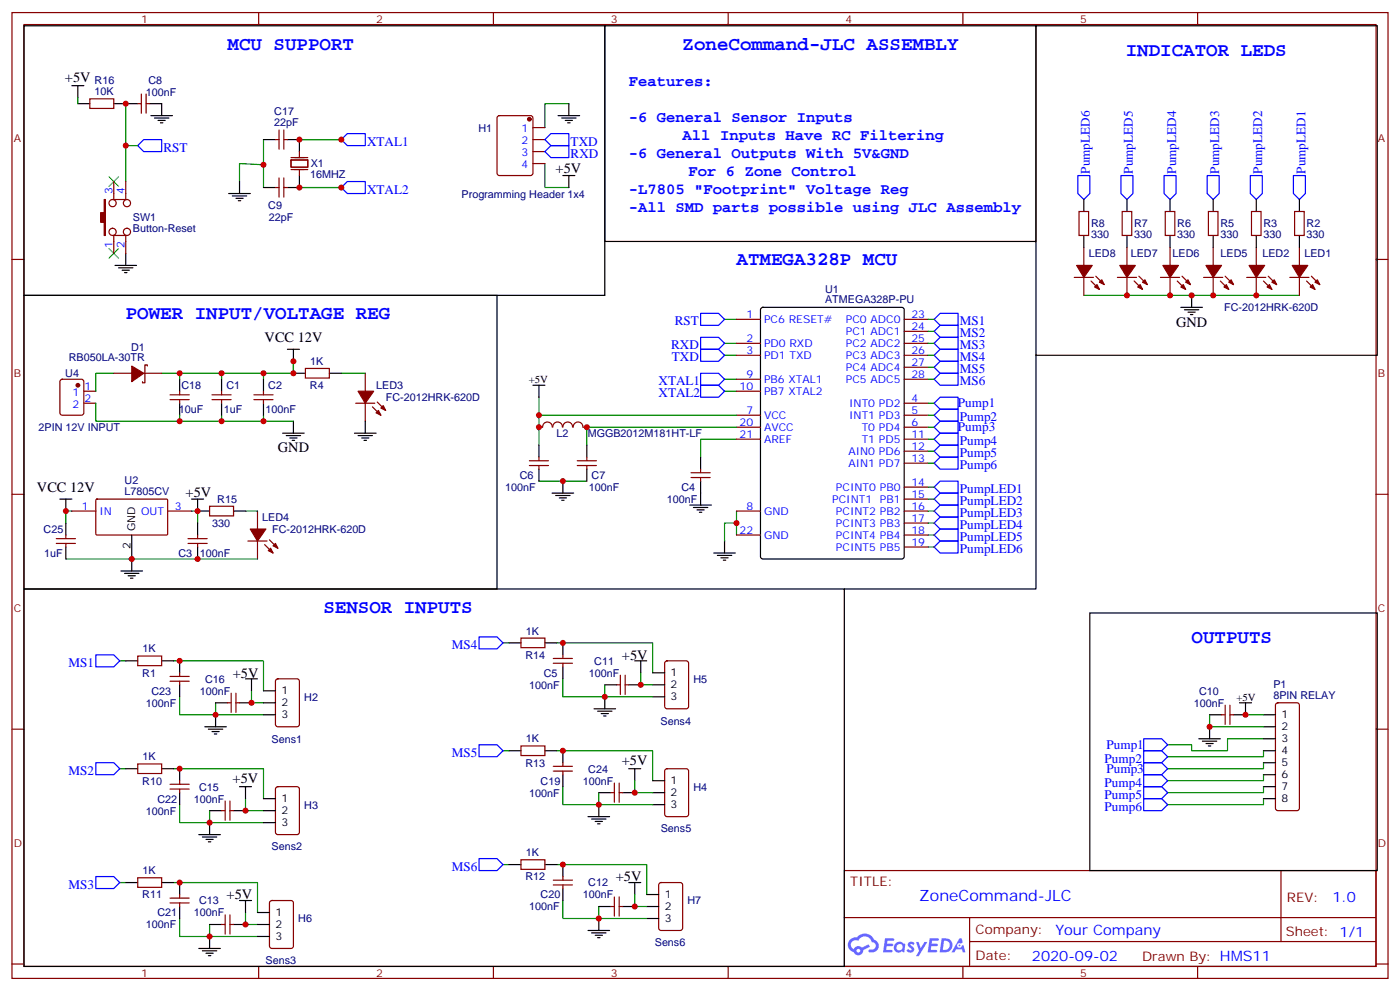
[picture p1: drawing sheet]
<svg xmlns="http://www.w3.org/2000/svg" width="412mm" height="292mm" viewBox="0 0 412 292" stroke-linecap="round" stroke-linejoin="round" font-family="sans-serif">
<g fill="none" stroke="#870000" stroke-width=".35">
<path d="M3.5 3.7h405.4v284.3h-405.4zM7.1 7.2h398.2v277.3h-398.2zM76.2 3.7v3.5M145.3 3.7v3.5M214.5 3.7v3.5M283.6 3.7v3.5M352.8 3.7v3.5M3.5 76.4h3.6M405.3 76.4h3.6M3.5 145.5h3.6M405.3 145.5h3.6M3.5 214.7h3.6"/>
<path d="M405.3 214.7h3.6M248.7 256.3h156.6v28.2h-156.6zM377.3 256.3v20.9M248.7 270.1h156.5M285.6 277.2h119.6M285.6 270.1v14.2M3.5 283.8h3.6M76.2 284.5v3.5M145.3 284.5v3.5M214.5 284.5v3.5M283.6 284.5v3.5M352.8 284.5v3.5"/>
<path d="M405.3 283.8h3.6"/>
</g>
<g fill="#5487ff">
<path d="M267.7 277.5a1.22 1.22 0 0 1 1.7 .2l-.4 .6a.47 .47 0 0 0-.3-.4 .47 .47 0 0 0-.5 .2l.1 .2a1.14 1.14 0 0 1 .8 1.8 1.14 1.14 0 0 1-1.9 0l-.2-.2 .5-.6 .7 .5a.29 .29 0 0 0 .3-.3 .29 .29 0 0 0-.2-.3 1.04 1.04 0 0 1-.6-1.7z"/>
<path d="M260.7 276.2h2.4l.3 .2-.2 .5-1.8 .1-.1 .8h1.5l.3 .4-.3 .4h-1.6l-.2 1.1h1.7l.2 .3-.2 .3-2.6 .1z"/>
<path d="M273.8 276.2h2.4l.3 .2-.1 .5-1.8 .1-.2 .8h1.6l.3 .4-.4 .4-1.6-.1-.1 1.1 1.7 .1 .2 .3-.2 .3-2.6 .1z"/>
<path d="M282.6 276.2h.7l.3 1.3-.6 .3a.69 .69 0 0 0-1 .3 .69 .69 0 0 0 .4 .9 .69 .69 0 0 0 .9-.6l.5-.2 .6 2.2h-.8l-.2-.9h-1.8l-.5 .9h-.8z"/>
<path d="M269.8 277.3h.8l.6 1.8 1.1-1.8h.9l-2.6 4.2h-.8l.9-1.5z"/>
<path d="M277.4 276.2l-.6 4.2h1.3a2.11 2.11 0 0 0 2.5-2.1 2.11 2.11 0 0 0-2.5-2.1zM278.1 277a1.39 1.39 0 0 1 1.7 1.4 1.39 1.39 0 0 1-1.8 1.2h-.3z"/>
<path d="M263.7 277.8a1.54 1.54 0 0 0-.1 2.2 1.54 1.54 0 0 0 2.2 .1l.6 .3 .3-2.3-.2-.3h-.4a1.49 1.49 0 0 0-2.4 0zM264 278.8a.94 .94 0 0 1 1.8 0 .94 .94 0 0 1-1.8 0z"/>
<path d="M250.4 276.6a2.18 2.18 0 0 0 1.1 3.7 1.44 1.44 0 0 0 1.6 .9 1.44 1.44 0 0 0 1.2-1.4l2-1.1-.5-.7-1.9 1a1.47 1.47 0 0 0-2.4 .4 1.39 1.39 0 0 1-.7-1.9 1.39 1.39 0 0 1 2-.5 2.12 2.12 0 0 1 2.2-1.3 2.12 2.12 0 0 1 1.9 1.7 1.14 1.14 0 0 1 1.1 1.4 1.14 1.14 0 0 1-1.7 .7 .43 .43 0 0 0-.5 .4 .43 .43 0 0 0 .4 .5 1.98 1.98 0 0 0 2.5-1.2 1.98 1.98 0 0 0-1.2-2.6 3.1 3.1 0 0 0-5.3-.6l-.9 .1zM252.3 279.9a.55 .55 0 0 1 1.1 0 .55 .55 0 0 1-1.1 0z"/>
<circle cx="282.6" cy="278.3" r=".26"/>
</g>
<g fill="none" stroke="#000" stroke-width=".35">
<path d="M7.1 7.6h171.1v79.4h-171.1zM178.2 7.6h127v63.5h-127zM305.2 7.6h100.5v97h-100.5zM21.2 25.2h3.5M22.9 25.2v3.6M22.9 30.5h3.6M33.5 30.5h7.1M44.1 30.5h3.5v3.5M44.4 34h6.4M45.5 34.7h4.2M46.6 35.5h2.1M47.3 36.2h.7"/>
<path d="M164.4 34h6.3M165.5 34.7h4.2M166.5 35.5h2.1M167.2 36.2h.7M167.6 30.5v3.5M67.4 57h6.3M68.4 57.7h4.3M69.5 58.4h2.1M70.2 59.1h.7M70.6 53.4v3.6M77.6 41.1h3.5M77.6 55.2h3.5"/>
<path d="M84.7 41.1h3.5v3.5M88.2 51.7v3.5h-3.5M165.8 51.7h3.5M167.6 51.7v3.5M319.3 58.7v3.6M332 58.7v3.6M344.7 58.7v3.6M357.4 58.7v3.6M370.1 58.7v3.6M382.8 58.7v3.6M33.9 78.1h6.3M34.9 78.8h4.3"/>
<path d="M36 79.6h2.1M37 74.6v3.5M319.3 69.3v3.5M332 69.3v3.5M344.7 69.3v3.5M357.4 69.3v3.5M370.1 69.3v3.5M382.8 69.3v3.5M7.1 87h139.3v86.4h-139.3zM36.7 80.3h.7M224.2 90.7l.5-.2h40.9l.7 .4v73l-.4 .6-41.2 .1-.6-.5-.1-72.9zM347.8 90.5h6.4"/>
<path d="M348.9 91.2h4.2M350 91.9h2.1M350.7 92.6h.7M351 87v3.5M52.9 111.7v3.5M52.9 118.7v3.5M65.3 111.7v3.5M65.3 118.7v3.5M77.6 111.7v3.5M77.6 118.7v3.5M84.7 102.8h3.5M86.4 102.8v3.6"/>
<path d="M86.4 109.9h3.6M97 109.9h3.5M157 113.4h3.5M158.7 113.4v3.5M305.2 104.6v68.8h-56.5M83.3 127.5h6.3M84.3 128.2h4.2M85.4 128.9h2.1M86.1 129.6h.7M86.4 124v3.5M104.4 127.5h6.4M105.5 128.2h4.2"/>
<path d="M106.5 128.9h2.2M107.2 129.6h.7M107.6 124v3.5M158.7 131.1v3.5M158.7 138.1v3.5M172.9 131.1v3.5M172.9 138.1v3.5M206.4 134.6v3.5M17.6 146.9h3.6M19.4 146.9v3.6M19.4 154v3.5M38.8 157.5v10.6"/>
<path d="M56.4 146.9h3.6M58.2 146.9v3.6h3.5M58.2 154v3.5M68.8 150.5h3.5M162.6 145.2h6.4M163.7 145.9h4.2M164.7 146.6h2.2M165.5 147.3h.7M165.8 141.6v3.6M203.2 148.7h6.3M204.3 149.4h4.2M205.3 150.1h2.1"/>
<path d="M206 150.8h.7M206.4 141.6v7.1M213.4 159.3v3.5M7.1 173.4h241.6v111.1h-241.6zM19.4 161v3.6M35.6 168.1h6.4M36.7 168.8h4.2M37.7 169.5h2.2M38.5 170.2h.7M58.2 161v3.6M210.3 162.8h6.3M211.3 163.5h4.2"/>
<path d="M212.4 164.2h2.1M213.1 164.9h.7M37 194.6h3.6M47.6 194.6h3.6M52.9 194.6v3.5M72.3 199.8h3.5M74.1 199.8v3.6M149.9 189.3h3.6M160.5 189.3h3.5M165.8 189.3v3.5M165.8 196.3v3.5M187 194.6h3.5"/>
<path d="M188.7 194.6v3.5M192.3 198.1h3.5M321 180.4h84.7v75.9h-84.7zM52.9 201.6v3.5M60.3 214h6.4M61.4 214.7h4.2M62.4 215.4h2.2M63.1 216.1h.8M63.5 206.9h3.5M63.5 210.4v3.6M70.6 206.9h3.5M77.6 210.4h3.5"/>
<path d="M77.6 206.9h3.5M77.6 203.4h3.5M175 208.7h6.3M176 209.4h4.3M177.1 210.1h2.1M177.8 210.8h.7M178.2 201.6h3.5M178.2 205.1v3.6M185.2 201.6h3.5M192.3 205.1h3.5M192.3 201.6h3.5M353.1 217.5h6.4"/>
<path d="M354.2 218.2h4.2M355.2 218.9h2.2M356 219.6h.7M356.3 210.4h3.5M356.3 214v3.5M365.1 206.9h3.6M366.9 206.9v3.5h-3.5M372.2 210.4h3.5M372.2 214h3.5M372.2 217.5h3.5M37 226.3h3.6M47.6 226.3h3.6"/>
<path d="M52.9 226.3v3.5M52.9 233.4v3.5M61.7 238.7h3.6M68.8 238.7h3.5M70.6 231.6h3.5M72.3 231.6v3.5M77.6 235.1h3.5M77.6 238.7h3.5M149.9 221h3.6M160.5 221h3.5M165.8 221v3.5M165.8 228.1v3.5"/>
<path d="M176.4 236.9v3.5M176.4 233.4h3.5M183.4 233.4h3.6M185.2 226.3h3.5M187 226.3v3.5M192.3 236.9h3.5M192.3 229.8h3.5M192.3 233.4h3.5M372.2 221h3.5M372.2 224.5h3.5M372.2 228.1h3.5M372.2 231.6h3.5"/>
<path d="M372.2 235.1h3.5M37 259.8h3.6M47.6 259.8h3.6M52.9 259.8v3.5M58.6 245.7h6.3M59.6 246.4h4.3M60.7 247.1h2.1M61.4 247.8h.7M61.7 242.2v3.5M77.6 242.2h3.5M149.9 254.5h3.6M160.5 254.5h3.5"/>
<path d="M165.8 254.5v3.6M173.2 240.4h6.4M174.3 241.1h4.2M175.3 241.8h2.1M176 242.5h.7M185.2 259.8h3.5M187 259.8v3.5M52.9 266.9v3.5M58.6 279.2h6.3M59.6 279.9h4.3M61.7 275.7v3.5M61.7 272.2h3.6"/>
<path d="M68.8 272.2h3.5M70.6 265.1h3.5M72.3 265.1v3.5M75.8 275.7h3.6M75.8 268.6h3.6M75.8 272.2h3.6M165.8 261.6v3.5M173.2 273.9h6.4M174.3 274.6h4.2M175.3 275.3h2.1M176 276h.7M176.4 266.9h3.5"/>
<path d="M176.4 270.4v3.5M183.4 266.9h3.6M190.5 270.4h3.5M190.5 263.3h3.5M190.5 266.9h3.5M60.7 280.6h2.1M61.4 281.3h.7"/>
</g>
<g fill="none" stroke="#008700" stroke-width=".35">
<path d="M22.9 28.8v1.7M37 30.5v22.9M167.6 30.5h-7.1v7.1M37 42.9h3.6M77.6 48.5l-7-.3v5.2M77.6 41.1v14.1M88.2 41.1h12.3M88.2 55.2h12.3M160.5 48.2v7h7.1M213.4 94h3.6M273.4 94h1.8M273.4 97.5h1.8"/>
<path d="M319.3 87h63.5M28.2 118.7v5.3h58.2M33.5 109.9h-5.3v5.3M47.6 109.9h38.8v-3.5v3.5M52.9 109.9v1.8M65.3 109.9v1.8M77.6 109.9v1.8M100.5 109.9h7.1M158.7 116.9v14.2M213.4 101.1h3.6M213.4 104.6h3.6M213.4 111.7h3.6"/>
<path d="M213.4 115.2h3.6M273.4 101.1h1.8M273.4 104.6h1.8M273.4 111.7h1.8M273.4 108.1h1.8M273.4 118.7h1.8M52.9 122.2v1.8M65.3 122.2v1.8M77.6 122.2v1.8M158.7 122.2h58.3M217 129.3h-10.6v5.3M217 125.8h-44.1v5.3"/>
<path d="M273.4 122.2h1.8M273.4 125.8h1.8M273.4 129.3h1.8M273.4 132.8h1.8M273.4 136.3h1.8M21.2 150.5h-1.8v3.5M56.4 150.5h1.8v3.5M72.3 150.5h3.5M158.7 141.6h14.2M217 154h-3.6v5.3M217 150.5v7M273.4 150.5h1.8"/>
<path d="M273.4 143.4h1.8M273.4 146.9h1.8M273.4 154h1.8M273.4 157.5h1.8M19.4 164.6h56.4M273.4 161h1.8M35.3 194.6h1.7M51.2 194.6h26.4v8.8M148.2 189.3h1.7M164 189.3h28.3v8.8M165.8 199.8v5.3h12.4M188.7 198.1v3.5h3.6"/>
<path d="M52.9 205.1v5.3h10.6M63.5 206.9v3.5h14.1M74.1 203.4v3.5h3.5M178.2 201.6v3.5h14.1M356.3 210.4v3.6h15.9M366.9 210.4h5.3M372.2 217.5h-10.6v3.5h-10.6v-1.7h-7M35.3 226.3h1.7M51.2 226.3h26.4v8.8M52.9 236.9v5.3h8.8M61.7 238.7v3.5h15.9M72.3 235.1v3.6h5.3"/>
<path d="M148.2 221h1.7M164 221h28.3v8.8M165.8 231.6v5.3h10.6M176.4 233.4v3.5h15.9M187 229.8v3.6h5.3M372.2 231.6v1.8h-28.2M372.2 221v1.8h-28.2M372.2 224.5v1.8h-28.2M372.2 228.1v1.7h-28.2M372.2 235.1v1.8h-28.2M35.3 259.8h1.7M51.2 259.8h24.6v8.8"/>
<path d="M148.2 254.5h1.7M164 254.5h26.5v8.8M52.9 270.4v5.3h8.8M61.7 272.2v3.5h14.1M72.3 268.6v3.6h3.5M165.8 265.1v5.3h10.6M176.4 266.9v3.5h14.1M187 263.3v3.6h3.5"/>
</g>
<g fill="none" stroke="#870000" stroke-width=".35">
<path d="M26.5 29.1h7v2.8h-7zM40.6 30.5h1M41.6 27.7v5.6M43 27.7v5.6M43 30.5h1.1M82.2 38.3v5.6M83.6 38.3v5.6M146.6 34.2l.5-.2h9.2l.6 .5 .1 16.5-.5 .6-9.4 .1-.6-.5-.1-16.5zM157 37.6h3.5M33.2 58.7h4.2M33.5 53.4v5.3M37 53.4v5.3"/>
<path d="M81.1 41.1h1.1M81.1 55.2h1.1M82.2 52.4v5.6M83.6 41.1h1.1M83.6 52.4v5.6M83.6 55.2h1.1M85.7 47.1h5v2.1h-5zM85.7 49.9h5M85.7 46.4h5M88.2 44.6v1.8M88.2 49.9v1.8M157 41.1h3.5"/>
<path d="M157 44.6h3.5M157 48.2h3.5M33.2 69.3h4.2M33.5 69.3v5.3M37 69.3v5.3M317.9 62.3h2.8v7h-2.8zM319.3 72.8v5.3M330.6 62.3h2.8v7h-2.8zM332 72.8v5.3M343.3 62.3h2.8v7h-2.8zM344.7 72.8v5.3M356 62.3h2.8v7h-2.8z"/>
<path d="M357.4 72.8v5.3M368.7 62.3h2.8v7h-2.8zM370.1 72.8v5.3M381.4 62.3h2.8v7h-2.8zM382.8 72.8v5.3M217 94h7M266.3 94h7.1M266.3 97.5h7.1M316.4 81.7h5.7M319.3 81.7v5.3M321.4 82.7l2.4 2.5M322.8 81.3l2.5 2.5"/>
<path d="M329.1 81.7h5.7M332 81.7v5.3M334.1 82.7l2.4 2.5M335.5 81.3l2.5 2.5M341.8 81.7h5.7M344.7 81.7v5.3M346.8 82.7l2.4 2.5M348.2 81.3l2.5 2.5M354.5 81.7h5.7M357.4 81.7v5.3M359.5 82.7l2.4 2.5M360.9 81.3l2.5 2.5"/>
<path d="M367.2 81.7h5.7M370.1 81.7v5.3M372.2 82.7l2.4 2.5M373.6 81.3l2.5 2.5M379.9 81.7h5.7M382.8 81.7v5.3M384.9 82.7l2.4 2.5M386.3 81.3l2.5 2.5M17.9 111.9l.4-.2h5.7l.6 .4 .1 9.4-.5 .7h-5.9l-.6-.4-.1-9.4zM24.7 115.2h3.5M24.7 118.7h3.5M33.5 109.9h5.3"/>
<path d="M42.3 109.9h5.3M43.4 107.8v-.4h-.7v5.3h-.7v-.3M50.1 117.7h5.6M50.1 116.2h5.6M52.9 115.2v1M52.9 117.7v1M62.4 117.7h5.7M62.4 116.2h5.7M65.3 115.2v1M65.3 117.7v1M74.8 117.7h5.6M74.8 116.2h5.6"/>
<path d="M77.6 115.2v1M77.6 117.7v1M90 108.5h7v2.8h-7zM104.8 118.7h5.6M107.6 109.9v5.3M107.6 118.7v5.3M109.7 119.8l2.5 2.4M111.1 118.4l2.5 2.4M217 115.2h7M217 101.1h7M217 104.6h7M217 111.7h7"/>
<path d="M266.3 118.7h7.1M266.3 101.1h7.1M266.3 104.6h7.1M266.3 111.7h7.1M266.3 108.1h7.1M155.9 135.6h5.7M155.9 137.1h5.7M158.7 125.8h1.1M158.7 134.6v1M158.7 137.1v1M159.8 125.7a1.41 1.41 0 0 1 1.5-1.5 1.41 1.41 0 0 1 1.4 1.5M162.8 125.7a1.41 1.41 0 0 1 1.4-1.5 1.41 1.41 0 0 1 1.5 1.5"/>
<path d="M165.8 125.7a1.41 1.41 0 0 1 1.4-1.5 1.41 1.41 0 0 1 1.4 1.5M168.9 125.7a1.41 1.41 0 0 1 1.4-1.5 1.41 1.41 0 0 1 1.4 1.5M170 135.6h5.7M170 137.1h5.7M171.8 125.8h1.1M172.9 134.6v1M172.9 137.1v1M203.6 139.2h5.6M206.4 138.1v1.1M217 125.8h7M217 122.2h7M217 129.3h7"/>
<path d="M266.3 125.8h7.1M266.3 122.2h7.1M266.3 129.3h7.1M266.3 132.8h7.1M266.3 136.3h7.1M16.6 160h5.6M16.6 158.6h5.6M19.4 157.5v1.1M19.4 160v1M21.2 150.5h7M28.3 147.1l.3-.2 20.6 .1 .2 .3-.1 10-.3 .2h-20.6l-.2-.3zM49.4 150.5h7"/>
<path d="M55.4 160h5.6M55.4 158.6h5.6M58.2 157.5v1.1M58.2 160v1M61.7 149h7.1v2.9h-7.1zM73 159.3h5.7M75.8 150.5v5.3M75.8 159.3v5.3M79.4 158.9l2.4 2.5M203.6 140.6h5.6M206.4 140.6v1M217 150.5h7"/>
<path d="M217 157.5h7M266.3 150.5h7.1M266.3 143.4h7.1M266.3 146.9h7.1M266.3 154h7.1M266.3 157.5h7.1M78 160.3l2.4 2.5M266.3 161h7.1M40.6 193.1h7v2.9h-7zM50.1 199.1h5.6M52.9 198.1v1M153.5 187.9h7v2.8h-7z"/>
<path d="M163 193.9h5.6M163 195.3h5.6M165.8 192.8v1.1M165.8 195.3v1M182.7 198.8v5.6M184.1 198.8v5.6M196 194.8l.5-.2h5.6l.7 .4v13l-.4 .6-5.9 .1-.7-.5v-12.9zM50.1 200.6h5.6M52.9 200.6v1M67 206.9h1.1M68.1 204.1v5.6M69.5 204.1v5.6"/>
<path d="M69.5 206.9h1.1M81.4 200.1l.4-.3h5.7l.6 .5 .1 13-.5 .6-5.9 .1-.6-.5-.1-12.9zM153.5 219.6h7v2.8h-7zM181.7 201.6h1M184.1 201.6h1.1M359.8 210.4h1.1M360.9 207.6v5.7M362.3 207.6v5.7M362.3 210.4h1.1M375.9 207.1l.5-.2h5.7l.5 .2 .2 .5v30.3l-.3 .5-.4 .3h-5.7l-.5-.3-.2-.5v-30.3zM40.6 224.9h7v2.8h-7zM50.1 230.9h5.6"/>
<path d="M50.1 232.3h5.6M52.9 229.8v1.1M52.9 232.3v1.1M65.3 238.7h1M66.3 235.8v5.7M67.7 235.8v5.7M67.7 238.7h1.1M81.4 231.8l.4-.2h5.7l.6 .4 .1 13-.5 .7h-5.9l-.6-.5-.1-12.9zM163 225.6h5.6M163 227h5.6M165.8 224.5v1.1M165.8 227v1.1"/>
<path d="M179.9 233.4h1.1M181 230.5v5.7M182.4 230.5v5.7M182.4 233.4h1M196 226.5l.5-.2h5.6l.7 .4v13l-.4 .7h-5.9l-.7-.4v-13zM40.6 258.4h7v2.8h-7zM153.5 253.1h7v2.8h-7zM163 259.1h5.6M165.8 258.1v1M50.1 264.4h5.6M50.1 265.8h5.6M52.9 263.3v1.1"/>
<path d="M52.9 265.8v1.1M65.3 272.2h1M66.3 269.3v5.7M67.7 269.3v5.7M67.7 272.2h1.1M79.6 265.3l.5-.2h5.6l.7 .4v13l-.4 .7h-5.9l-.7-.4v-13zM163 260.5h5.6M165.8 260.5v1.1M179.9 266.9h1.1M181 264.1v5.6M182.4 264.1v5.6M182.4 266.9h1"/>
<path d="M194.3 260l.4-.2h5.7l.6 .5 .1 12.9-.5 .7h-5.9l-.6-.4-.1-13z"/>
<circle cx="33.2" cy="59.8" r="1.06"/>
<circle cx="37.4" cy="59.8" r="1.06"/>
<circle cx="33.2" cy="68.3" r="1.06"/>
<circle cx="37.4" cy="68.3" r="1.06"/>
</g>
<g fill="none" stroke="#00f" stroke-width=".35">
<path d="M102.3 39.3h5.3v3.6h-5.3l-1.8-1.8zM162.3 39.3h5.3v3.6h-5.3l-1.8-1.8zM42.3 41.1h5.3v3.5h-5.3l-1.7-1.7zM102.3 53.4h5.3v3.6h-5.3l-1.8-1.8zM162.3 42.9h5.3v3.5h-5.3l-1.8-1.8zM317.5 51.7h3.5v5.3l-1.7 1.7-1.8-1.7zM330.2 51.7h3.5v5.3l-1.7 1.7-1.8-1.7zM342.9 51.7h3.5v5.3l-1.7 1.7-1.8-1.7zM355.6 51.7h3.5v5.3l-1.7 1.7-1.8-1.7zM368.3 51.7h3.5v5.3l-1.7 1.7-1.8-1.7zM381 51.7h3.5v5.3l-1.7 1.7-1.8-1.7zM206.4 92.3h5.3l1.7 1.7-1.7 1.8h-5.3z"/>
<path d="M206.4 99.3h5.3l1.7 1.8-1.7 1.7h-5.3zM275.2 97.5l1.7-1.7h5.3v3.5h-5.3zM276.9 99.3h5.3v3.5h-5.3l-1.7-1.7zM276.9 92.3h5.3v3.5h-5.3l-1.7-1.8zM206.4 102.8h5.3l1.7 1.8-1.7 1.8h-5.3zM206.4 109.9h5.3l1.7 1.8-1.7 1.7h-5.3zM206.4 113.4h5.3l1.7 1.8-1.7 1.7h-5.3zM275.2 108.1l1.7-1.7h5.3v3.5h-5.3zM276.9 116.9h5.3v3.6h-5.3l-1.7-1.8zM276.9 102.8h5.3v3.6h-5.3l-1.7-1.8zM276.9 109.9h5.3v3.5h-5.3l-1.7-1.7zM275.2 136.3l1.7-1.7h5.3v3.5h-5.3z"/>
<path d="M275.2 129.3l1.7-1.8h5.3v3.6h-5.3zM276.9 131.1h5.3v3.5h-5.3l-1.7-1.8zM276.9 124h5.3v3.5h-5.3l-1.7-1.7zM276.9 120.5h5.3v3.5h-5.3l-1.7-1.8zM275.2 154l1.7-1.8h5.3v3.6h-5.3zM275.2 146.9l1.7-1.7h5.3v3.5h-5.3zM276.9 155.8h5.3v3.5h-5.3l-1.7-1.8zM276.9 148.7h5.3v3.5h-5.3l-1.7-1.7zM276.9 141.6h5.3v3.6h-5.3l-1.7-1.8zM275.2 161l1.7-1.7h5.3v3.5h-5.3zM28.2 192.8h5.3l1.8 1.8-1.8 1.7h-5.3zM141.1 187.5h5.3l1.8 1.8-1.8 1.7h-5.3z"/>
<path d="M141.1 219.3h5.3l1.8 1.7-1.8 1.8h-5.3zM336.9 217.5h5.3l1.8 1.8-1.8 1.7h-5.3zM28.2 224.5h5.3l1.8 1.8-1.8 1.8h-5.3zM336.9 235.1h5.3l1.8 1.8-1.8 1.8h-5.3zM336.9 231.6h5.3l1.8 1.8-1.8 1.7h-5.3zM336.9 228.1h5.3l1.8 1.7-1.8 1.8h-5.3zM336.9 224.5h5.3l1.8 1.8-1.8 1.8h-5.3zM336.9 221h5.3l1.8 1.8-1.8 1.7h-5.3zM28.2 258.1h5.3l1.8 1.7-1.8 1.8h-5.3zM141.1 252.8h5.3l1.8 1.7-1.8 1.8h-5.3z"/>
</g>
<g fill="#870000" stroke="#870000" stroke-width=".35">
<path d="M323.1 83.8l.7 1.4-1.4-.7z"/>
<path d="M323.8 83.1l.8-.7 .7 1.4z"/>
<path d="M317.1 78.1h4.6l-2.4 3.6z"/>
<path d="M335.1 84.5l.7-.7 .7 1.4z"/>
<path d="M336.5 83.1l.8-.7 .7 1.4z"/>
<path d="M329.8 78.1h4.6l-2.4 3.6z"/>
<path d="M347.8 84.5l.7-.7 .7 1.4z"/>
<path d="M349.2 83.1l.8-.7 .7 1.4z"/>
<path d="M342.5 78.1h4.6l-2.4 3.6z"/>
<path d="M360.5 84.5l.7-.7 .7 1.4z"/>
<path d="M362.7 82.4l.7 1.4-1.5-.7z"/>
<path d="M355.2 78.1h4.6l-2.4 3.6z"/>
<path d="M373.2 84.5l.7-.7 .7 1.4z"/>
<path d="M374.6 83.1l.8-.7 .7 1.4z"/>
<path d="M367.9 78.1h4.6l-2.4 3.6z"/>
<path d="M386.6 83.8l.7 1.4-1.4-.7z"/>
<path d="M387.3 83.1l.8-.7 .7 1.4z"/>
<path d="M380.6 78.1h4.6l-2.4 3.6z"/>
<path d="M30.7 58.7h.3v10.6h-.3v-3.9h-1.1v-2.8h1.1z"/>
<path d="M79 162.1l.7-.7 .7 1.4z"/>
<path d="M80.4 160.7l.7-.7 .7 1.4z"/>
<path d="M73.7 155.8h4.6l-2.5 3.5z"/>
<path d="M110.8 121.5l.7-.7 .7 1.4z"/>
<path d="M112.2 120.1l.7-.7 .7 1.4z"/>
<path d="M105.5 115.2h4.6l-2.5 3.5z"/>
<path d="M38.8 107.8l3.5 2.1-3.5 2.5z"/>
<circle cx="22.9" cy="113.4" r=".53"/>
<circle cx="155.9" cy="35.1" r=".53"/>
</g>
<path d="M32.1 52l2.8 2.9M34.9 52l-2.8 2.9M32.1 73.2l2.8 2.8M34.9 73.2l-2.8 2.8" fill="none" stroke="#3c3" stroke-width=".35"/>
<g fill="#c00">
<circle cx="158.8" cy="122.2" r=".88"/>
<circle cx="178.2" cy="205.1" r=".88"/>
<circle cx="176.4" cy="236.9" r=".88"/>
<circle cx="176.4" cy="270.4" r=".88"/>
<circle cx="61.7" cy="275.7" r=".88"/>
<circle cx="61.7" cy="242.2" r=".88"/>
<circle cx="63.5" cy="210.4" r=".88"/>
<circle cx="77.6" cy="109.9" r=".88"/>
<circle cx="65.3" cy="109.9" r=".88"/>
<circle cx="77.6" cy="124" r=".88"/>
<circle cx="65.3" cy="124" r=".88"/>
<circle cx="351" cy="87" r=".88"/>
<circle cx="332" cy="87" r=".88"/>
<circle cx="344.7" cy="87" r=".88"/>
<circle cx="357.4" cy="87" r=".88"/>
<circle cx="370.1" cy="87" r=".88"/>
<circle cx="356.3" cy="214" r=".88"/>
<circle cx="37" cy="42.9" r=".88"/>
<circle cx="100.5" cy="41.1" r=".88"/>
<circle cx="88.2" cy="41.1" r=".88"/>
<circle cx="88.2" cy="55.2" r=".88"/>
<circle cx="100.5" cy="55.2" r=".88"/>
<circle cx="217" cy="154" r=".88"/>
<circle cx="165.8" cy="141.6" r=".88"/>
<circle cx="19.4" cy="150.5" r=".88"/>
<circle cx="38.8" cy="164.6" r=".88"/>
<circle cx="58.2" cy="150.5" r=".88"/>
<circle cx="86.4" cy="109.9" r=".88"/>
<circle cx="172.9" cy="125.8" r=".88"/>
<circle cx="158.8" cy="125.8" r=".88"/>
<circle cx="165.8" cy="189.3" r=".88"/>
<circle cx="165.8" cy="221" r=".88"/>
<circle cx="165.8" cy="254.5" r=".88"/>
<circle cx="52.9" cy="259.8" r=".88"/>
<circle cx="52.9" cy="226.3" r=".88"/>
<circle cx="52.9" cy="194.6" r=".88"/>
<circle cx="188.7" cy="201.6" r=".88"/>
<circle cx="187" cy="233.4" r=".88"/>
<circle cx="187" cy="266.9" r=".88"/>
<circle cx="72.3" cy="272.2" r=".88"/>
<circle cx="72.3" cy="238.7" r=".88"/>
<circle cx="74.1" cy="206.9" r=".88"/>
<circle cx="58.2" cy="164.6" r=".88"/>
<circle cx="37" cy="30.5" r=".88"/>
<circle cx="77.6" cy="48.5" r=".88"/>
<circle cx="366.9" cy="210.4" r=".88"/>
<circle cx="52.9" cy="124" r=".88"/>
<circle cx="52.9" cy="109.9" r=".88"/>
<circle cx="86.4" cy="106.4" r=".88"/>
</g>
<g font-size="5.6" fill="#00f">
<text x="67" y="14.6">MCU SUPPORT</text>
<text x="201.1" y="14.6">ZoneCommand-JLC ASSEMBLY</text>
<text x="331.6" y="16.4">INDICATOR LEDS</text>
<text x="217" y="78.1">ATMEGA328P MCU</text>
<text x="37" y="94">POWER INPUT/VOLTAGE REG</text>
<text x="95.2" y="180.4">SENSOR INPUTS</text>
<text x="351" y="189.3">OUTPUTS</text>
</g>
<g font-size="4.6" fill="#00f">
<text x="185.2" y="25.2">Features:</text>
<text x="185.2" y="35.8">-6 General Sensor Inputs</text>
<text x="201.1" y="41.1">All Inputs Have RC Filtering</text>
<text x="185.2" y="46.4">-6 General Outputs With 5V&amp;GND</text>
<text x="202.8" y="51.7">For 6 Zone Control</text>
<text x="185.2" y="57">-L7805 &quot;Footprint&quot; Voltage Reg</text>
<text x="185.2" y="62.3">-All SMD parts possible using JLC Assembly</text>
<text x="270.8" y="265.3">ZoneCommand-JLC</text>
</g>
<g font-size="4.2">
<text x="19.1" y="24.2">+5V</text>
<text x="163.7" y="50.9">+5V</text>
<text x="78" y="100.7">VCC 12V</text>
<text x="346.4" y="96.1">GND</text>
<text x="81.9" y="133.2">GND</text>
<text x="10.9" y="144.8">VCC 12V</text>
<text x="54.7" y="146.2">+5V</text>
<text x="183.2" y="194.2">+5V</text>
<text x="68.6" y="199.5">+5V</text>
<text x="183.2" y="225.2">+5V</text>
<text x="68.5" y="230.5">+5V</text>
<text x="181.4" y="259.5">+5V</text>
<text x="66.7" y="264.8">+5V</text>
</g>
<g font-size="4.2" fill="#00f">
<text x="392.5" y="265.6">1.0</text>
<text x="310.9" y="275.1">Your Company</text>
<text x="304" y="282.9">2020-09-02</text>
</g>
<g font-size="3.9" fill="#00f">
<text x="48.2" y="44.6">RST</text>
<text x="108.1" y="42.9">XTAL1</text>
<text x="168.1" y="46.4">RXD</text>
<text x="168.1" y="42.9">TXD</text>
<text x="321" y="51.2" transform="rotate(-90 321 51.2)">PumpLED6</text>
<text x="333.7" y="51.2" transform="rotate(-90 333.7 51.2)">PumpLED5</text>
<text x="346.4" y="51.1" transform="rotate(-90 346.4 51.1)">PumpLED4</text>
<text x="359.1" y="51.2" transform="rotate(-90 359.1 51.2)">PumpLED3</text>
<text x="371.8" y="51.2" transform="rotate(-90 371.8 51.2)">PumpLED2</text>
<text x="384.5" y="51.2" transform="rotate(-90 384.5 51.2)">PumpLED1</text>
<text x="108.1" y="57">XTAL2</text>
<text x="198.8" y="95.8">RST</text>
<text x="282.8" y="95.8">MS1</text>
<text x="282.8" y="99.3">MS2</text>
<text x="197.7" y="102.8">RXD</text>
<text x="197.9" y="106.4">TXD</text>
<text x="282.8" y="106.4">MS4</text>
<text x="282.8" y="102.8">MS3</text>
<text x="194" y="113.4">XTAL1</text>
<text x="282.8" y="109.9">MS5</text>
<text x="282.8" y="113.4">MS6</text>
<text x="194" y="116.9">XTAL2</text>
<text x="282.2" y="119.9">Pump1</text>
<text x="282.8" y="124">Pump2</text>
<text x="282.2" y="127">Pump3</text>
<text x="282.8" y="131.1">Pump4</text>
<text x="282.8" y="134.6">Pump5</text>
<text x="282.8" y="138.1">Pump6</text>
<text x="282.8" y="148.7">PumpLED2</text>
<text x="282.8" y="145.2">PumpLED1</text>
<text x="282.8" y="155.8">PumpLED4</text>
<text x="282.8" y="152.2">PumpLED3</text>
<text x="282.8" y="159.3">PumpLED5</text>
<text x="282.8" y="162.8">PumpLED6</text>
<text x="133.1" y="191">MS4</text>
<text x="20.2" y="196.3">MS1</text>
<text x="326" y="220.5">Pump1</text>
<text x="133.1" y="222.8">MS5</text>
<text x="325.4" y="224.5">Pump2</text>
<text x="326" y="227.5">Pump3</text>
<text x="20.2" y="228.1">MS2</text>
<text x="325.4" y="231.6">Pump4</text>
<text x="325.4" y="238.7">Pump6</text>
<text x="325.4" y="235.1">Pump5</text>
<text x="133.1" y="256.3">MS6</text>
<text x="20.2" y="261.6">MS3</text>
</g>
<g font-size="3.9" fill="#800">
<text x="250.5" y="260.9">TITLE:</text>
<text x="379.1" y="265.6">REV:</text>
<text x="287.4" y="275.1">Company:</text>
<text x="378.7" y="275.7">Sheet: 1/1</text>
<text x="287.4" y="282.8">Date:</text>
<text x="336.4" y="282.8">Drawn By: HMS11</text>
</g>
<g font-size="3.2" fill="#800">
<text x="41.6" y="6.7">1</text>
<text x="110.8" y="6.7">2</text>
<text x="179.9" y="6.7">3</text>
<text x="249.1" y="6.7">4</text>
<text x="318.2" y="6.7">5</text>
<text x="4.1" y="41.8">A</text>
<text x="405.9" y="41.8">A</text>
<text x="4.1" y="110.9">B</text>
<text x="405.9" y="110.9">B</text>
<text x="4.1" y="180.1">C</text>
<text x="405.9" y="180.1">C</text>
<text x="4.1" y="249.2">D</text>
<text x="405.9" y="249.2">D</text>
<text x="41.6" y="287.5">1</text>
<text x="110.8" y="287.5">2</text>
<text x="179.9" y="287.5">3</text>
<text x="249.1" y="287.5">4</text>
<text x="318.2" y="287.5">5</text>
</g>
<g font-size="3.2" fill="#000080">
<text x="27.9" y="28">10K</text>
<text x="27.9" y="24.8">R16</text>
<text x="43" y="28.1">100nF</text>
<text x="43.8" y="24.6">C8</text>
<text x="80.8" y="34">C17</text>
<text x="80.8" y="37.2">22pF</text>
<text x="140.9" y="38.7">H1</text>
<text x="91.4" y="52.5">16MHZ</text>
<text x="91.5" y="49.3">X1</text>
<text x="136" y="58.2">Programming Header 1x4</text>
<text x="39.2" y="65.2">SW1</text>
<text x="79" y="61.6">C9</text>
<text x="79.1" y="65.2">22pF</text>
<text x="39.2" y="68.4">Button-Reset</text>
<text x="321.4" y="70.2">330</text>
<text x="321.4" y="66.9">R8</text>
<text x="334.1" y="70.2">330</text>
<text x="334.1" y="66.9">R7</text>
<text x="346.8" y="70.2">330</text>
<text x="346.8" y="66.9">R6</text>
<text x="359.5" y="70.2">330</text>
<text x="359.5" y="66.9">R5</text>
<text x="372.2" y="70.2">330</text>
<text x="372.2" y="66.9">R3</text>
<text x="384.9" y="70.2">330</text>
<text x="384.9" y="66.9">R2</text>
<text x="320.7" y="75.8">LED8</text>
<text x="333.1" y="75.8">LED7</text>
<text x="345.4" y="75.8">LED6</text>
<text x="359.5" y="75.8">LED5</text>
<text x="371.9" y="75.8">LED2</text>
<text x="384.2" y="75.8">LED1</text>
<text x="243" y="89.3">ATMEGA328P-PU</text>
<text x="243" y="86.4">U1</text>
<text x="360.6" y="91.6">FC-2012HRK-620D</text>
<text x="20.3" y="106.4">RB050LA-30TR</text>
<text x="38.6" y="103.2">D1</text>
<text x="91.4" y="107.4">1K</text>
<text x="19.2" y="111.1">U4</text>
<text x="53.4" y="114.5">C18</text>
<text x="66.7" y="114.6">C1</text>
<text x="79" y="114.6">C2</text>
<text x="91.3" y="114.6">R4</text>
<text x="110.8" y="114.6">LED3</text>
<text x="113.7" y="118.1">FC-2012HRK-620D</text>
<text x="52.7" y="121.6">10uF</text>
<text x="66" y="121.6">1uF</text>
<text x="78.2" y="121.6">100nF</text>
<text x="11.4" y="126.9">2PIN 12V INPUT</text>
<text x="164" y="128.6">L2</text>
<text x="173.1" y="128.7">MGGB2012M181HT-LF</text>
<text x="36.7" y="142.5">U2</text>
<text x="153.1" y="141">C6</text>
<text x="174.3" y="141">C7</text>
<text x="36.7" y="145.8">L7805CV</text>
<text x="64" y="148.1">R15</text>
<text x="148.8" y="144.5">100nF</text>
<text x="173.5" y="144.5">100nF</text>
<text x="196.4" y="148.1">100nF</text>
<text x="200.7" y="144.5">C4</text>
<text x="62.5" y="155.1">330</text>
<text x="77.2" y="153.4">LED4</text>
<text x="12.9" y="156.9">C25</text>
<text x="80.1" y="156.9">FC-2012HRK-620D</text>
<text x="13" y="163.9">1uF</text>
<text x="52.6" y="163.9">C3</text>
<text x="58.8" y="163.9">100nF</text>
<text x="154.9" y="186.8">1K</text>
<text x="42" y="192.1">1K</text>
<text x="154.8" y="193.9">R14</text>
<text x="175" y="195.7">C11</text>
<text x="41.9" y="199.2">R1</text>
<text x="60.4" y="201">C16</text>
<text x="155.8" y="202.7">100nF</text>
<text x="160.2" y="199.2">C5</text>
<text x="173.5" y="199.2">100nF</text>
<text x="204.3" y="201">H5</text>
<text x="375.1" y="202.7">P1</text>
<text x="43" y="208">100nF</text>
<text x="44.6" y="204.5">C23</text>
<text x="58.8" y="204.5">100nF</text>
<text x="89.6" y="206.3">H2</text>
<text x="351.6" y="208">100nF</text>
<text x="353.2" y="204.5">C10</text>
<text x="375.1" y="205.8">8PIN RELAY</text>
<text x="194.6" y="213.3">Sens4</text>
<text x="80" y="218.6">Sens1</text>
<text x="154.9" y="218.5">1K</text>
<text x="42" y="223.8">1K</text>
<text x="154.8" y="225.7">R13</text>
<text x="173.3" y="227.4">C24</text>
<text x="41.9" y="231">R10</text>
<text x="58.6" y="232.7">C15</text>
<text x="159.3" y="231">C19</text>
<text x="171.7" y="231">100nF</text>
<text x="204.3" y="232.7">H4</text>
<text x="43" y="239.8">100nF</text>
<text x="46.4" y="236.3">C22</text>
<text x="57.1" y="236.3">100nF</text>
<text x="89.6" y="238">H3</text>
<text x="155.8" y="234.5">100nF</text>
<text x="194.7" y="245.1">Sens5</text>
<text x="80" y="250.4">Sens2</text>
<text x="42" y="257.4">1K</text>
<text x="154.9" y="252.1">1K</text>
<text x="154.8" y="259.2">R12</text>
<text x="173.3" y="261">C12</text>
<text x="41.9" y="264.5">R11</text>
<text x="46.4" y="269.8">C21</text>
<text x="57.1" y="269.8">100nF</text>
<text x="58.6" y="266.2">C13</text>
<text x="155.8" y="268">100nF</text>
<text x="159.3" y="264.5">C20</text>
<text x="171.7" y="264.5">100nF</text>
<text x="202.5" y="266.3">H7</text>
<text x="43" y="273.3">100nF</text>
<text x="87.9" y="271.6">H6</text>
<text x="192.9" y="278.6">Sens6</text>
<text x="78.2" y="283.9">Sens3</text>
</g>
<g font-size="3.2" fill="#00f">
<text x="153.7" y="39">1</text>
<text x="153.7" y="42.5">2</text>
<text x="153.7" y="46">3</text>
<text x="153.7" y="49.6">4</text>
<text x="33.2" y="57" transform="rotate(-90 33.2 57)">3</text>
<text x="36.7" y="57" transform="rotate(-90 36.7 57)">4</text>
<text x="33.2" y="73.1" transform="rotate(-90 33.2 73.1)">1</text>
<text x="36.7" y="73.1" transform="rotate(-90 36.7 73.1)">2</text>
<text x="219.9" y="93.7">1</text>
<text x="225.1" y="95.1">PC6 RESET#</text>
<text x="249.2" y="95.1">PC0 ADC0</text>
<text x="268.5" y="93.7">23</text>
<text x="219.9" y="100.7">2</text>
<text x="249.2" y="98.6">PC1 ADC1</text>
<text x="268.5" y="97.2">24</text>
<text x="268.5" y="100.7">25</text>
<text x="219.9" y="104.2">3</text>
<text x="225.1" y="102.1">PD0 RXD</text>
<text x="225.1" y="105.7">PD1 TXD</text>
<text x="249.2" y="102.1">PC2 ADC2</text>
<text x="249.2" y="105.7">PC3 ADC3</text>
<text x="268.5" y="104.2">26</text>
<text x="268.5" y="107.8">27</text>
<text x="219.9" y="111.3">9</text>
<text x="225.1" y="112.7">PB6 XTAL1</text>
<text x="249.2" y="109.2">PC4 ADC4</text>
<text x="249.2" y="112.7">PC5 ADC5</text>
<text x="268.5" y="111.3">28</text>
<text x="21.4" y="116.6">1</text>
<text x="24.9" y="114.8">1</text>
<text x="24.9" y="118.4">2</text>
<text x="217.9" y="114.8">10</text>
<text x="225.1" y="116.2">PB7 XTAL2</text>
<text x="250.1" y="119.8">INT0 PD2</text>
<text x="268.5" y="118.4">4</text>
<text x="21.4" y="120.1">2</text>
<text x="217.9" y="125.4">20</text>
<text x="219.9" y="121.9">7</text>
<text x="225.1" y="123.3">VCC</text>
<text x="250.1" y="123.3">INT1 PD3</text>
<text x="268.5" y="121.9">5</text>
<text x="268.5" y="125.4">6</text>
<text x="217.9" y="128.9">21</text>
<text x="225.1" y="126.8">AVCC</text>
<text x="225.1" y="130.4">AREF</text>
<text x="253.8" y="126.8">T0 PD4</text>
<text x="253.8" y="130.4">T1 PD5</text>
<text x="268.5" y="128.9">11</text>
<text x="249.9" y="133.9">AIN0 PD6</text>
<text x="249.9" y="137.4">AIN1 PD7</text>
<text x="268.5" y="132.5">12</text>
<text x="268.5" y="136">13</text>
<text x="268.5" y="143.1">14</text>
<text x="245.1" y="148">PCINT1</text>
<text x="246.3" y="144.5">PCINT0 PB0</text>
<text x="259.2" y="148">PB1</text>
<text x="268.5" y="146.6">15</text>
<text x="24.1" y="150.1">1</text>
<text x="29.3" y="151.5">IN</text>
<text x="41.6" y="151.5">OUT</text>
<text x="51.5" y="150.1">3</text>
<text x="219.9" y="150.1">8</text>
<text x="225.1" y="151.5">GND</text>
<text x="246.3" y="151.5">PCINT2 PB2</text>
<text x="246.3" y="155">PCINT3 PB3</text>
<text x="268.5" y="150.1">16</text>
<text x="268.5" y="153.6">17</text>
<text x="217.9" y="157.2">22</text>
<text x="225.1" y="158.6">GND</text>
<text x="246.3" y="158.6">PCINT4 PB4</text>
<text x="268.5" y="157.2">18</text>
<text x="268.5" y="160.7">19</text>
<text x="246.3" y="162.1">PCINT5 PB5</text>
</g>
<g font-size="3.2">
<text x="155.8" y="112.8">+5V</text>
<text x="38.5" y="161.6" transform="rotate(-90 38.5 161.6)">2</text>
<text x="39.9" y="156.5" transform="rotate(-90 39.9 156.5)">GND</text>
<text x="197.6" y="199.1">1</text>
<text x="197.6" y="202.7">2</text>
<text x="82.9" y="204.4">1</text>
<text x="82.9" y="208">2</text>
<text x="197.6" y="206.2">3</text>
<text x="364.2" y="206.3">+5V</text>
<text x="82.9" y="211.5">3</text>
<text x="377.5" y="211.5">1</text>
<text x="377.5" y="215">2</text>
<text x="377.5" y="218.5">3</text>
<text x="377.5" y="222.1">4</text>
<text x="377.5" y="225.6">5</text>
<text x="197.6" y="230.9">1</text>
<text x="377.5" y="229.1">6</text>
<text x="377.5" y="232.7">7</text>
<text x="82.9" y="236.2">1</text>
<text x="82.9" y="239.7">2</text>
<text x="197.6" y="237.9">3</text>
<text x="197.6" y="234.4">2</text>
<text x="377.5" y="236.2">8</text>
<text x="82.9" y="243.2">3</text>
<text x="81.1" y="269.7">1</text>
<text x="195.8" y="264.4">1</text>
<text x="195.8" y="267.9">2</text>
<text x="81.1" y="273.2">2</text>
<text x="195.8" y="271.5">3</text>
<text x="81.1" y="276.8">3</text>
</g>
</svg>
